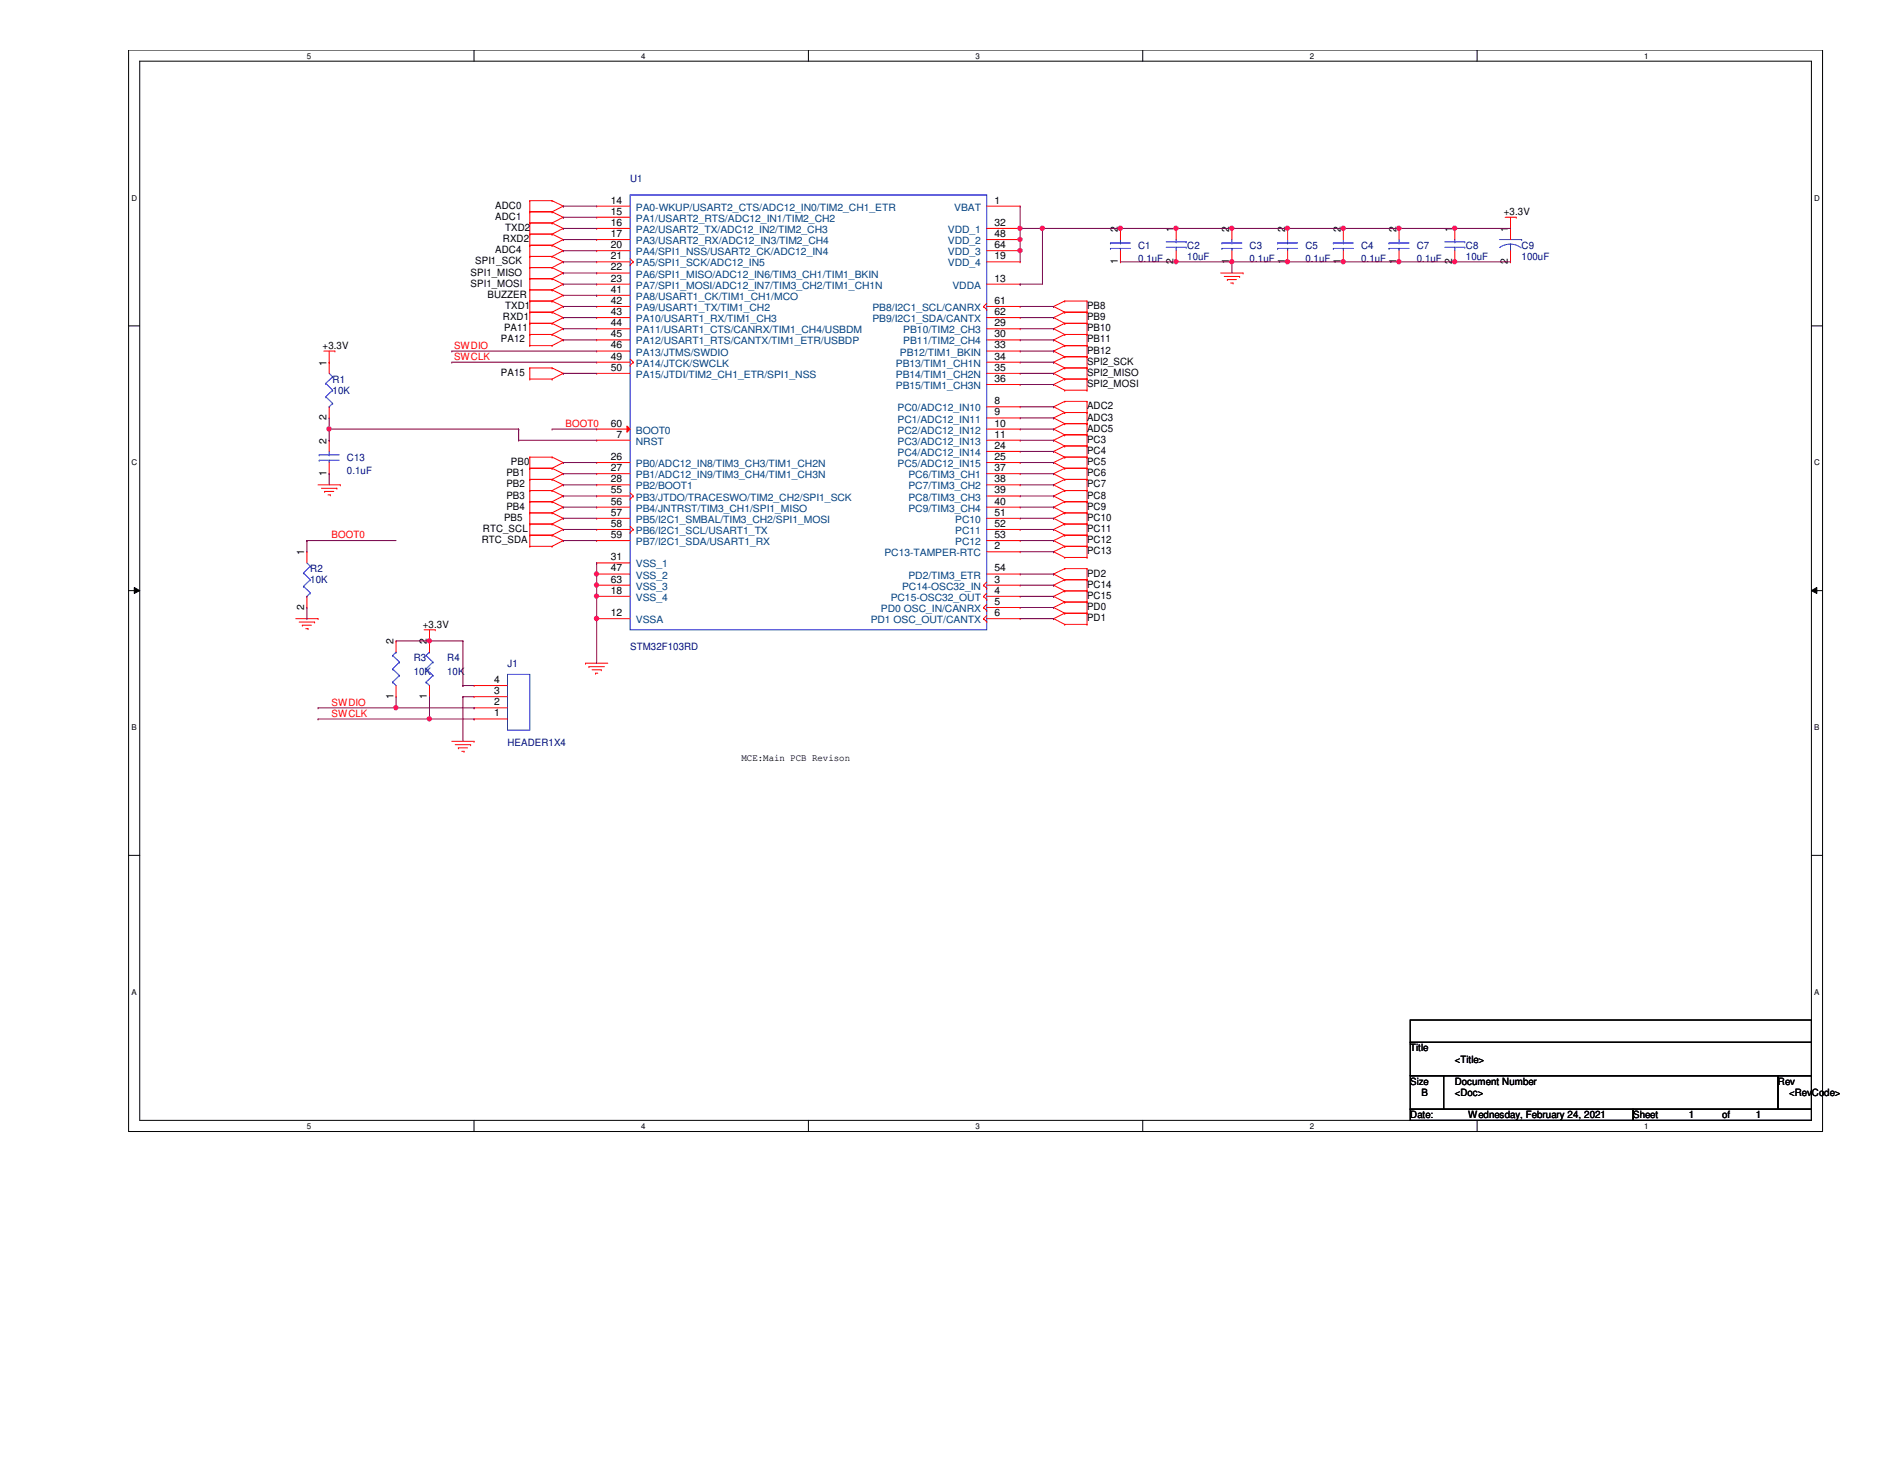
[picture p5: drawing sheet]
<svg xmlns="http://www.w3.org/2000/svg" width="279mm" height="216mm" viewBox="0 0 279 216" stroke-linecap="round" stroke-linejoin="round" font-family="sans-serif">
<path d="M19.1 7.4h250.9v160.2h-250.9zM20.7 9.1h247.7v156.8h-247.7z" fill="none" stroke="#000" stroke-width=".15"/>
<g fill="#fff">
<path d="M45.5 7.6h.6v1.3h-.6z"/>
<path d="M45.5 166.1h.6v1.3h-.6z"/>
</g>
<path d="M70.2 7.4v1.7M70.2 165.9v1.7" fill="none" stroke="#000" stroke-width=".15"/>
<g fill="#fff">
<path d="M95 7.6h.6v1.3h-.6z"/>
<path d="M95 166.1h.6v1.3h-.6z"/>
</g>
<path d="M119.8 7.4v1.7M119.8 165.9v1.7" fill="none" stroke="#000" stroke-width=".15"/>
<g fill="#fff">
<path d="M144.5 7.6h.6v1.3h-.6z"/>
<path d="M144.5 166.1h.6v1.3h-.6z"/>
</g>
<path d="M169.3 7.4v1.7M169.3 165.9v1.7" fill="none" stroke="#000" stroke-width=".15"/>
<g fill="#fff">
<path d="M194.1 7.6h.5v1.3h-.5z"/>
<path d="M194.1 166.1h.5v1.3h-.5z"/>
</g>
<path d="M218.8 7.4v1.7M218.8 165.9v1.7" fill="none" stroke="#000" stroke-width=".15"/>
<g fill="#fff">
<path d="M243.6 7.6h.6v1.3h-.6z"/>
<path d="M243.6 166.1h.6v1.3h-.6z"/>
<path d="M19.5 28.7h.8v1.3h-.8z"/>
<path d="M268.8 28.7h.8v1.3h-.8z"/>
<path d="M19.5 67.9h.8v1.3h-.8z"/>
<path d="M268.8 67.9h.8v1.3h-.8z"/>
</g>
<path d="M19.1 48.3h1.6M268.4 48.3h1.6" fill="none" stroke="#000" stroke-width=".15"/>
<g fill="#fff">
<path d="M19.5 107.1h.7v1.3h-.7z"/>
<path d="M268.8 107.1h.7v1.3h-.7z"/>
</g>
<path d="M19.1 87.5h1.6M19.9 87l.8 .5-.8 .4zM268.4 87.5l.8-.5v.9zM268.4 87.5h1.6" fill="none" stroke="#000" stroke-width=".15"/>
<path d="M19.9 87l.8 .5-.8 .4zM268.4 87.5l.8-.5v.9z" fill="#000"/>
<g fill="#fff">
<path d="M19.5 146.3h.7v1.3h-.7z"/>
<path d="M268.8 146.3h.7v1.3h-.7z"/>
</g>
<path d="M19.1 126.7h1.6M268.4 126.7h1.6M208.9 151h59.5v3.3h-59.5zM208.9 154.3h59.5v5h-59.5zM208.9 159.3h5v5h-5zM213.9 159.3h49.5v5h-49.5zM263.4 159.3h5v5h-5zM208.9 164.3h33v1.6h-33zM241.9 164.3h26.5v1.6h-26.5z" fill="none" stroke="#000" stroke-width=".15"/>
<g fill="none" stroke="#f00" stroke-width=".15">
<path d="M78.5 31.4h.1M78.5 29.7h.1M78.5 39.6h.1M78.5 38h.1M78.5 33h.1M78.5 36.3h.1M78.5 34.7h.1M78.5 31.4h3.3M78.5 29.7v21.5M78.5 29.7h3.3M78.5 39.6h3.3M78.5 38h3.3"/>
<path d="M78.5 33h3.3M78.5 36.3h3.3M78.5 34.7h3.3M81.8 31.4h.1M81.8 29.7h.1M81.8 39.6h.1M81.8 38h.1M81.8 33h.1M81.8 36.3h.1M81.8 34.7h.1M81.8 29.7l1.6 .8M81.8 38l1.6 .8"/>
<path d="M81.8 39.6l1.6 .8M81.8 31.4l1.6 .8M81.8 36.3l1.6 .8M81.8 33l1.6 .8M81.8 34.7l1.6 .8M83.4 30.5h.1M83.4 38.8h.1M83.4 32.2h.1M83.4 37.1h.1M83.4 33.8h.1M83.4 35.5h.1M83.4 30.5l-1.6 .9"/>
<path d="M83.4 38.8l-1.6 .8M83.4 32.2l-1.6 .8M83.4 37.1l-1.6 .9M83.4 33.8l-1.6 .9M83.4 35.5l-1.6 .8M88.4 30.5h.1M88.4 32.2h.1M88.4 33.8h.1M88.4 35.5h.1M88.4 37.1h.1M88.4 38.8h.1M88.4 32.2h4.9"/>
<path d="M88.4 30.5h4.9M88.4 33.8h4.9M88.4 35.5h4.9M88.4 37.1h4.9M88.4 38.8h4.9M93.3 39.2h.1M93.3 38.3l.5 .5M93.8 38.8h.1M93.8 38.8l-.5 .4M190.8 38.8h.1M190.8 33.8h.1M190.8 33.8v1.7"/>
<path d="M190.8 37.1v1.7M223 32.2h1.6M223.8 33.8h.1M223.8 32.2v1.6M224.6 32.2h.1M48 52h1.6M48.8 53.6h.1M48.8 52v1.6M49.6 52h.1M78.5 44.6h.1M78.5 46.2h.1M78.5 47.9h.1"/>
<path d="M78.5 42.9h.1M78.5 49.5h.1M78.5 51.2h.1M78.5 41.3h.1M78.5 54.5h.1M78.5 56.1h.1M78.5 54.5v1.6M78.5 44.6h3.3M78.5 46.2h3.3M78.5 47.9h3.3M78.5 42.9h3.3M78.5 49.5h3.3"/>
<path d="M78.5 51.2h3.3M78.5 41.3h3.3M78.5 54.5h3.3M78.5 56.1h3.3M81.8 44.6h.1M81.8 46.2h.1M81.8 47.9h.1M81.8 42.9h.1M81.8 49.5h.1M81.8 51.2h.1M81.8 41.3h.1M81.8 54.5h.1"/>
<path d="M81.8 56.1h.1M81.8 44.6l1.6 .8M81.8 46.2l1.6 .8M81.8 42.9l1.6 .8M81.8 47.9l1.6 .8M81.8 49.5l1.6 .8M81.8 41.3l1.6 .8M81.8 54.5l1.6 .8M83.4 45.4h.1M83.4 47h.1M83.4 43.7h.1M83.4 48.7h.1"/>
<path d="M83.4 50.3h.1M83.4 40.4h.1M83.4 42.1h.1M83.4 55.3h.1M83.4 45.4l-1.6 .8M83.4 47l-1.6 .9M83.4 43.7l-1.6 .9M83.4 48.7l-1.6 .8M83.4 50.3l-1.6 .9M83.4 40.4l-1.6 .9M83.4 42.1l-1.6 .8M83.4 55.3l-1.6 .8"/>
<path d="M88.4 47h.1M88.4 48.7h.1M88.4 50.3h.1M88.4 52h.1M88.4 53.6h.1M88.4 55.3h.1M88.4 40.4h.1M88.4 42.1h.1M88.4 43.7h.1M88.4 45.4h.1M88.4 40.4h4.9M88.4 52h4.9"/>
<path d="M88.4 47h4.9M88.4 48.7h4.9M88.4 50.3h4.9M88.4 53.6h4.9M88.4 55.3h4.9M88.4 42.1h4.9M88.4 43.7h4.9M88.4 45.4h4.9M93.3 54.1h.1M93.3 53.2l.5 .4M93.8 53.6h.1M93.8 53.6l-.5 .5"/>
<path d="M156.1 53.6h.1M156.1 55.3h.1M156.1 56.9h.1M156.1 52h.1M156.1 50.3h.1M156.1 48.7h.1M156.1 45.4h.1M156.1 47h.1M156.1 53.6l1.6 .9M156.1 55.3l1.6 .8M156.1 56.9l1.6 .9M156.1 52l1.6 .8"/>
<path d="M156.1 50.3l1.6 .9M156.1 48.7l1.6 .8M156.1 45.4l1.6 .8M156.1 47l1.6 .9M157.7 59.4h.1M157.7 52.8h.1M157.7 54.5h.1M157.7 56.1h.1M157.7 57.8h.1M157.7 51.2h.1M157.7 49.5h.1M157.7 47.9h.1"/>
<path d="M157.7 46.2h.1M157.7 44.6h.1M157.7 44.6h3.3M157.7 46.2h3.3M157.7 47.9h3.3M157.7 49.5h3.3M157.7 51.2h3.3M157.7 59.4l-1.6 .8M157.7 59.4h3.3M157.7 52.8l-1.6 .8M157.7 52.8h3.3M157.7 54.5h3.3"/>
<path d="M157.7 54.5l-1.6 .8M157.7 56.1h3.3M157.7 56.1l-1.6 .8M157.7 57.8h3.3M157.7 51.2l-1.6 .8M157.7 49.5l-1.6 .8M157.7 47.9l-1.6 .8M157.7 44.6l-1.6 .8M157.7 46.2l-1.6 .8M161 59.4h.1M161 52.8h.1M161 54.5h.1"/>
<path d="M161 56.1h.1M161 57.8h.1M161 51.2h.1M161 49.5h.1M161 47.9h.1M161 46.2h.1M161 44.6h.1M161 44.6v13.2M161 59.4v23.1M180.8 40.4h3.4M181.4 40.9h2.2M181.8 41.4h.1"/>
<path d="M181.8 41.4h1.4M182.3 41.9h.4M182.7 41.9h.1M183.6 40.9h.1M184.2 40.4h.1M47.1 71.8h3.3M47.6 72.3h2.3M48.1 72.8h.1M48.1 72.8h1.3M48.6 73.3h.3M48.9 73.3h.1M49.9 72.3h.1"/>
<path d="M50.4 71.8h.1M78.5 77.6h.1M78.5 75.9h.1M78.5 79.2h.1M78.5 71h.1M78.5 69.3h.1M78.5 72.6h.1M78.5 74.3h.1M78.5 67.7h.1M78.5 67.7v13.2M78.5 77.6h3.3M78.5 75.9h3.3"/>
<path d="M78.5 79.2h3.3M78.5 72.6h3.3M78.5 74.3h3.3M78.5 67.7h3.3M78.5 69.3h3.3M78.5 71h3.3M81.8 77.6h.1M81.8 75.9h.1M81.8 79.2h.1M81.8 71h.1M81.8 69.3h.1M81.8 72.6h.1"/>
<path d="M81.8 74.3h.1M81.8 67.7h.1M81.8 75.9l1.6 .8M81.8 77.6l1.6 .8M81.8 79.2l1.6 .9M81.8 69.3l1.6 .8M81.8 71l1.6 .8M81.8 72.6l1.6 .8M81.8 74.3l1.6 .8M81.8 67.7l1.6 .8M83.4 76.7h.1M83.4 78.4h.1"/>
<path d="M83.4 70.1h.1M83.4 71.8h.1M83.4 73.4h.1M83.4 75.1h.1M83.4 68.5h.1M83.4 76.7l-1.6 .9M83.4 78.4l-1.6 .8M83.4 70.1l-1.6 .9M83.4 71.8l-1.6 .8M83.4 73.4l-1.6 .9M83.4 75.1l-1.6 .8M83.4 68.5l-1.6 .8"/>
<path d="M88.4 65.2h.1M88.4 65.2h4.9M156.1 60.2h.1M156.1 61.9h.1M156.1 73.4h.1M156.1 75.1h.1M156.1 76.7h.1M156.1 78.4h.1M156.1 65.2h.1M156.1 66.8h.1M156.1 68.5h.1M156.1 71.8h.1"/>
<path d="M156.1 70.1h.1M156.1 63.5h.1M156.1 60.2l1.6 .9M156.1 61.9l1.6 .8M156.1 73.4l1.6 .9M156.1 75.1l1.6 .8M156.1 76.7l1.6 .9M156.1 78.4l1.6 .8M156.1 65.2l1.6 .8M156.1 66.8l1.6 .9M156.1 68.5l1.6 .8M156.1 71.8l1.6 .8"/>
<path d="M156.1 70.1l1.6 .9M156.1 63.5l1.6 .9M157.7 61.1h.1M157.7 62.7h.1M157.7 72.6h.1M157.7 74.3h.1M157.7 75.9h.1M157.7 77.6h.1M157.7 79.2h.1M157.7 64.4h.1M157.7 66h.1M157.7 67.7h.1"/>
<path d="M157.7 69.3h.1M157.7 71h.1M157.7 77.6h3.3M157.7 75.9h3.3M157.7 79.2h3.3M157.7 61.1h3.3M157.7 61.1l-1.6 .8M157.7 62.7h3.3M157.7 72.6l-1.6 .8M157.7 72.6h3.3M157.7 74.3h3.3M157.7 74.3l-1.6 .8"/>
<path d="M157.7 75.9l-1.6 .8M157.7 77.6l-1.6 .8M157.7 79.2l-1.6 .9M157.7 64.4l-1.6 .8M157.7 64.4h3.3M157.7 66h3.3M157.7 66l-1.6 .8M157.7 67.7h3.3M157.7 67.7l-1.6 .8M157.7 69.3h3.3M157.7 71l-1.6 .8M157.7 71h3.3"/>
<path d="M157.7 69.3l-1.6 .8M157.7 62.7l-1.6 .8M161 61.1h.1M161 62.7h.1M161 72.6h.1M161 74.3h.1M161 75.9h.1M161 77.6h.1M161 79.2h.1M161 64.4h.1M161 66h.1M161 67.7h.1"/>
<path d="M161 69.3h.1M161 71h.1M43.8 91.6h3.3M44.3 92.1h2.3M44.8 92.6h.1M44.8 92.6h1.3M45.3 93.1h.3M45.6 93.1h.1M46.6 92.1h.1M47.1 91.6h.1M62.8 93.3h1.7M63.6 94.9h.1"/>
<path d="M63.6 93.3v1.6M64.5 93.3h.1M78.5 80.9h.1M78.5 80.9h3.3M81.8 80.9h.1M83.4 80.1h.1M83.4 80.1l-1.6 .8M86.7 98.2h.1M86.7 98.2h3.3M87.2 98.7h.1M87.2 98.7h2.3M87.7 99.2h1.4"/>
<path d="M88.2 99.7h.1M88.2 99.7h.4M88.4 83.4h.1M88.4 85h.1M88.4 86.7h.1M88.4 88.3h.1M88.4 83.4h4.9M88.4 85h4.9M88.4 86.7h4.9M88.4 88.3h4.9M89.1 99.2h.1M156.1 80.1h.1"/>
<path d="M156.1 86.7h.1M156.1 88.3h.1M156.1 90h.1M156.1 81.7h.1M156.1 85h.1M156.1 91.6h.1M156.1 80.1l1.6 .8M156.1 86.7l1.6 .8M156.1 88.3l1.6 .9M156.1 90l1.6 .8M156.1 81.7l1.6 .8M156.1 85l1.6 .9"/>
<path d="M156.1 91.6l1.6 .9M157.7 80.9h.1M157.7 85.9h.1M157.7 87.5h.1M157.7 89.2h.1M157.7 90.8h.1M157.7 82.5h.1M157.7 84.2h.1M157.7 92.5h.1M157.7 80.9h3.3M157.7 85.9l-1.6 .8M157.7 85.9h3.3"/>
<path d="M157.7 87.5h3.3M157.7 87.5l-1.6 .8M157.7 89.2h3.3M157.7 89.2l-1.6 .8M157.7 90.8h3.3M157.7 80.9l-1.6 .8M157.7 82.5h3.3M157.7 84.2l-1.6 .8M157.7 84.2h3.3M157.7 90.8l-1.6 .8M157.7 92.5h3.3M161 80.9h.1"/>
<path d="M161 85.9h.1M161 87.5h.1M161 89.2h.1M161 90.8h.1M161 82.5h.1M161 84.2h.1M161 92.5h.1M161 84.2v8.3M66.9 109.8h3.3M67.4 110.3h2.3M67.9 110.7h.1M67.9 110.7h1.4"/>
<path d="M68.4 111.3h.3M68.7 111.3h.1M69.7 110.3h.1M70.2 109.8h.1"/>
</g>
<path d="M93.3 28.9h52.9v64.4h-52.9zM189.3 36h.1M189.3 36.8h.1M189.3 36h2.9M189.3 36.8h2.9M190.8 36.8h.1M190.8 36h.1M190.8 35.5v.5M190.8 36.8v.3" fill="none" stroke="#00f" stroke-width=".15"/>
<path d="M92.9 63.1l.4 .4-.4 .5z" fill="#f00"/>
<g fill="none" stroke="#f00" stroke-width=".15">
<path d="M146.2 30.5h4.9M146.2 33.8h4.9M146.2 35.5h4.9M146.2 37.1h4.9M146.2 38.8h4.9M151.1 30.5h.1M151.1 33.8h.1M151.1 35.5h.1M151.1 37.1h.1M151.1 38.8h.1M166 38.8h.1M166 33.8h.1"/>
<path d="M166 33.8v1.7M166 37.1v1.7M174.2 33.8h.1M174.2 38.8h.1M174.2 33.8v1.7M174.2 37.1v1.7M182.5 38.8h.1M182.5 33.8h.1M182.5 33.8v1.7M182.5 37.1v1.7M199 38.8h.1M199 33.8h.1"/>
<path d="M199 33.8v1.7M199 37.1v1.7M207.3 38.8h.1M207.3 33.8h.1M207.3 33.8v1.7M207.3 37.1v1.7M215.5 33.8h.1M215.5 38.8h.1M215.5 33.8v1.7M215.5 37.1v1.7M223.8 33.8h.1M223.8 38.8h.1"/>
<path d="M223.8 33.8v1.7M223.8 37.1v1.7M48.8 53.6h.1M48.8 53.6v1.7M145.7 45.4h.1M145.7 45.4l.5 .4M146.2 45.8h.1M146.2 42.1h4.9M146.2 44.9l-.5 .5M146.2 45.4h4.9M146.2 47h4.9M146.2 48.7h4.9"/>
<path d="M146.2 50.3h4.9M146.2 52h4.9M146.2 53.6h4.9M146.2 55.3h4.9M146.2 56.9h4.9M151.1 42.1h.1M151.1 45.4h.1M151.1 47h.1M151.1 48.7h.1M151.1 50.3h.1M151.1 52h.1M151.1 53.6h.1"/>
<path d="M151.1 55.3h.1M151.1 56.9h.1M48.8 70.1h.1M48.8 65.2h.1M48.8 61.9h.1M48.8 60.2v1.7M48.8 65.2v1.6M48.8 68.5v1.6M88.4 63.5h.1M88.4 68.5h.1M88.4 70.1h.1M88.4 71.8h.1"/>
<path d="M88.4 73.4h.1M88.4 75.1h.1M88.4 76.7h.1M88.4 78.4h.1M88.4 63.5h4.9M88.4 76.7h4.9M88.4 78.4h4.9M88.4 68.5h4.9M88.4 70.1h4.9M88.4 71.8h4.9M88.4 73.4h4.9M88.4 75.1h4.9"/>
<path d="M92.9 63.1l.4 .4-.4 .5zM93.3 73.9h.1M93.3 78.9h.1M93.3 73l.5 .4M93.3 77.9l.5 .5M93.8 73.4h.1M93.8 78.4h.1M93.8 73.4l-.5 .5M93.8 78.4l-.5 .5M146.2 63.5h4.9M146.2 60.2h4.9M146.2 61.9h4.9"/>
<path d="M146.2 76.7h4.9M146.2 78.4h4.9M146.2 65.2h4.9M146.2 66.8h4.9M146.2 68.5h4.9M146.2 70.1h4.9M146.2 71.8h4.9M146.2 73.4h4.9M146.2 75.1h4.9M151.1 60.2h.1M151.1 61.9h.1M151.1 76.7h.1"/>
<path d="M151.1 78.4h.1M151.1 63.5h.1M151.1 65.2h.1M151.1 66.8h.1M151.1 68.5h.1M151.1 70.1h.1M151.1 71.8h.1M151.1 73.4h.1M151.1 75.1h.1M45.5 81.7h.1M45.5 90h.1M45.5 81.7v1.7"/>
<path d="M45.5 88.3v1.7M58.7 94.9h.1M58.7 94.9v1.7M63.6 94.9h.1M63.6 94.9v1.7M88.4 91.6h.1M88.4 80.1h.1M88.4 91.6h4.9M88.4 80.1h4.9M145.7 86.7h.1M145.7 88.3h.1M145.7 90h.1"/>
<path d="M145.7 91.6h.1M145.7 86.7l.5 .4M145.7 88.3l.5 .5M145.7 90l.5 .4M145.7 91.6l.5 .5M146.2 87.1h.1M146.2 88.8h.1M146.2 90.4h.1M146.2 92.1h.1M146.2 91.6h4.9M146.2 80.1h4.9M146.2 81.7h4.9"/>
<path d="M146.2 86.2l-.5 .5M146.2 86.7h4.9M146.2 87.8l-.5 .5M146.2 88.3h4.9M146.2 89.5l-.5 .5M146.2 90h4.9M146.2 91.1l-.5 .5M146.2 85h4.9M151.1 80.1h.1M151.1 81.7h.1M151.1 86.7h.1M151.1 88.3h.1"/>
<path d="M151.1 90h.1M151.1 91.6h.1M151.1 85h.1M58.7 103.2h.1M58.7 101.5v1.7M63.6 103.2h.1M63.6 101.5v1.7M70.2 106.5h.1M70.2 104.8h.1M70.2 103.2h.1M70.2 101.5h.1M70.2 106.5h5"/>
<path d="M70.2 104.8h5M70.2 103.2h5M70.2 101.5h5"/>
</g>
<g fill="none" stroke="#00f" stroke-width=".15">
<path d="M164.5 36h.1M164.5 36.8h.1M164.5 36h3M164.5 36.8h3M166 36.8h.1M166 36h.1M166 35.5v.5M166 36.8v.3M172.8 36.6h2.9M172.8 35.8h2.9M174.2 35.8h.1M174.2 36.6h.1"/>
<path d="M174.2 35.5v.3M174.2 36.6v.5M175.7 36.6h.1M175.7 35.8h.1M181 36h.1M181 36.8h.1M181 36h3M181 36.8h3M182.5 36.8h.1M182.5 36h.1M182.5 35.5v.5M182.5 36.8v.3"/>
<path d="M197.5 36h.1M197.5 36.8h.1M197.5 36h3M197.5 36.8h3M199 36.8h.1M199 36h.1M199 35.5v.5M199 36.8v.3M205.8 36h.1M205.8 36.8h.1M205.8 36h2.9M205.8 36.8h2.9"/>
<path d="M207.3 36.8h.1M207.3 36h.1M207.3 35.5v.5M207.3 36.8v.3M214 36.6h3M214 35.8h3M215.5 35.8h.1M215.5 36.6h.1M215.5 35.5v.3M215.5 36.6v.5M217 36.6h.1M217 35.8h.1"/>
<path d="M222.1 35.5h3.3M223.8 37.1h.1M223.8 36.2a2.44 2.44 0 0 1 1.5 .5M223.8 36.2h-.1a2.57 2.57 0 0 0-1.5 .5M223.8 36.2v.9M225.4 35.5h.1M48.3 56.8h.1M48.3 58.8h.1M48.3 56.8l1 1M48.3 58.8l1 .9M48.8 55.3l.5 .5M49.3 55.8h.1"/>
<path d="M49.3 57.8h.1M49.3 59.7h.1M49.3 55.8l-1 1M49.3 57.8l-1 1M49.3 59.7l-.5 .5M47.3 67.4h.1M47.3 68.2h.1M47.3 67.4h2.9M47.3 68.2h2.9M48.8 68.2h.1M48.8 67.4h.1M48.8 60.2h.1"/>
<path d="M48.8 66.8v.6M48.8 68.2v.3M45 84.8h.1M45 86.8h.1M45 84.8l1 1.1M45 86.8l1 1M45.5 88.3h.1M45.5 83.4l.5 .5M46 83.9h.1M46 85.9h.1M46 87.8h.1M46 83.9l-1 .9"/>
<path d="M46 85.9l-1 .9M46 87.8l-.5 .5M58.2 99.1h.1M58.2 97.1h.1M58.2 99.1l1 .9M58.2 97.1l1 .9M58.7 96.6h.1M58.7 96.6l-.5 .5M59.2 98h.1M59.2 98l-1 1.1M63.1 99.1h.1M63.1 97.1h.1"/>
<path d="M63.1 99.1l1 .9M63.1 97.1l1 .9M63.6 96.6h.1M63.6 96.6l-.5 .5M64.1 98h.1M64.1 98l-1 1.1M75.2 99.9h3.3v8.2h-3.3zM58.2 101h.1M58.2 101l.5 .5M59.2 100h.1M59.2 100l-1 1M63.1 101h.1"/>
<path d="M63.1 101l.5 .5M64.1 100h.1M64.1 100l-1 1"/>
</g>
<path d="M151.1 33.8h.1M151.1 30.5v3.3" fill="none" stroke="#800040" stroke-width=".15"/>
<circle cx="151.1" cy="33.8" r=".32" fill="#f0f"/>
<circle cx="151.1" cy="33.8" r=".32" fill="none" stroke="#f0f" stroke-width=".15"/>
<path d="M151.1 33.8h.1M151.1 33.8v1.7" fill="none" stroke="#800040" stroke-width=".15"/>
<circle cx="151.1" cy="35.4" r=".32" fill="#f0f"/>
<circle cx="151.1" cy="35.4" r=".32" fill="none" stroke="#f0f" stroke-width=".15"/>
<path d="M151.1 33.8h14.9M154.4 33.8h.1M154.4 33.8v8.3M166 33.8h.1" fill="none" stroke="#800040" stroke-width=".15"/>
<circle cx="154.4" cy="33.8" r=".32" fill="#f0f"/>
<circle cx="154.4" cy="33.8" r=".32" fill="none" stroke="#f0f" stroke-width=".15"/>
<path d="M166 33.8h8.2M174.2 33.8h.1" fill="none" stroke="#800040" stroke-width=".15"/>
<circle cx="166" cy="33.8" r=".32" fill="#f0f"/>
<circle cx="166" cy="33.8" r=".32" fill="none" stroke="#f0f" stroke-width=".15"/>
<path d="M174.2 33.8h8.3M182.5 33.8h.1" fill="none" stroke="#800040" stroke-width=".15"/>
<circle cx="174.2" cy="33.8" r=".32" fill="#f0f"/>
<circle cx="174.2" cy="33.8" r=".32" fill="none" stroke="#f0f" stroke-width=".15"/>
<circle cx="182.5" cy="33.8" r=".32" fill="#f0f"/>
<circle cx="182.5" cy="33.8" r=".32" fill="none" stroke="#f0f" stroke-width=".15"/>
<path d="M182.5 33.8h8.3M190.8 33.8h.1" fill="none" stroke="#800040" stroke-width=".15"/>
<circle cx="190.7" cy="33.8" r=".32" fill="#f0f"/>
<circle cx="190.7" cy="33.8" r=".32" fill="none" stroke="#f0f" stroke-width=".15"/>
<path d="M190.8 33.8h.1M190.8 33.8h8.2M207.3 33.8h.1M207.3 33.8h8.2" fill="none" stroke="#800040" stroke-width=".15"/>
<circle cx="215.5" cy="33.8" r=".32" fill="#f0f"/>
<circle cx="215.5" cy="33.8" r=".32" fill="none" stroke="#f0f" stroke-width=".15"/>
<circle cx="207.2" cy="33.8" r=".32" fill="#f0f"/>
<circle cx="207.2" cy="33.8" r=".32" fill="none" stroke="#f0f" stroke-width=".15"/>
<path d="M151.1 35.5h.1M151.1 35.5v1.6M215.5 33.8h.1M215.5 33.8h8.3" fill="none" stroke="#800040" stroke-width=".15"/>
<circle cx="151.1" cy="37.1" r=".32" fill="#f0f"/>
<circle cx="151.1" cy="37.1" r=".32" fill="none" stroke="#f0f" stroke-width=".15"/>
<path d="M151.1 37.1h.1M151.1 37.1v1.7M166 38.8h16.5M174.2 38.8h.1M182.5 38.8h.1" fill="none" stroke="#800040" stroke-width=".15"/>
<circle cx="174.2" cy="38.8" r=".32" fill="#f0f"/>
<circle cx="174.2" cy="38.8" r=".32" fill="none" stroke="#f0f" stroke-width=".15"/>
<circle cx="182.5" cy="38.8" r=".32" fill="#f0f"/>
<circle cx="182.5" cy="38.8" r=".32" fill="none" stroke="#f0f" stroke-width=".15"/>
<path d="M182.5 38.8h.1M182.5 38.8v1.6M182.5 38.8h16.5M190.8 38.8h.1" fill="none" stroke="#800040" stroke-width=".15"/>
<circle cx="199" cy="38.8" r=".32" fill="#f0f"/>
<circle cx="199" cy="38.8" r=".32" fill="none" stroke="#f0f" stroke-width=".15"/>
<circle cx="190.7" cy="38.8" r=".32" fill="#f0f"/>
<circle cx="190.7" cy="38.8" r=".32" fill="none" stroke="#f0f" stroke-width=".15"/>
<path d="M207.3 38.8h.1M207.3 38.8h8.2" fill="none" stroke="#800040" stroke-width=".15"/>
<circle cx="215.5" cy="38.8" r=".32" fill="#f0f"/>
<circle cx="215.5" cy="38.8" r=".32" fill="none" stroke="#f0f" stroke-width=".15"/>
<circle cx="207.2" cy="38.8" r=".32" fill="#f0f"/>
<circle cx="207.2" cy="38.8" r=".32" fill="none" stroke="#f0f" stroke-width=".15"/>
<g fill="none" stroke="#800040" stroke-width=".15">
<path d="M215.5 38.8h.1M215.5 38.8h8.3M66.9 52h.1M66.9 53.6h.1M66.9 52h21.5M66.9 53.6h21.5M83.4 48.7h.1M83.4 50.3h.1M83.4 43.7h5M83.4 48.7h5M83.4 50.3h5M88.4 43.7h.1"/>
<path d="M151.1 42.1h.1M151.1 42.1h3.3M48.8 63.5h.1M48.8 61.9v1.6M48.8 63.5h28M76.8 63.5h.1"/>
</g>
<circle cx="48.7" cy="63.5" r=".32" fill="#f0f"/>
<circle cx="48.7" cy="63.5" r=".32" fill="none" stroke="#f0f" stroke-width=".15"/>
<g fill="none" stroke="#800040" stroke-width=".15">
<path d="M48.8 65.2h.1M48.8 70.1h.1M48.8 63.5v1.7M48.8 70.1v1.7M76.8 63.5h.1M76.8 65.2h.1M76.8 63.5v1.7M76.8 65.2h11.6M81.8 63.5h.1M81.8 63.5h6.6M83.4 76.7h.1M83.4 78.4h.1"/>
<path d="M83.4 76.7h5M83.4 78.4h5M45.5 80.1h.1M45.5 80.1h13.2M45.5 80.1v1.6M83.4 80.1h.1M83.4 80.1h5M88.4 83.4h.1M88.4 83.4v1.6"/>
</g>
<circle cx="88.4" cy="85" r=".32" fill="#f0f"/>
<circle cx="88.4" cy="85" r=".32" fill="none" stroke="#f0f" stroke-width=".15"/>
<path d="M88.4 85h.1M88.4 85v1.7" fill="none" stroke="#800040" stroke-width=".15"/>
<circle cx="88.4" cy="86.6" r=".32" fill="#f0f"/>
<circle cx="88.4" cy="86.6" r=".32" fill="none" stroke="#f0f" stroke-width=".15"/>
<path d="M88.4 86.7h.1M88.4 88.3h.1M88.4 86.7v4.9" fill="none" stroke="#800040" stroke-width=".15"/>
<circle cx="88.4" cy="91.6" r=".32" fill="#f0f"/>
<circle cx="88.4" cy="91.6" r=".32" fill="none" stroke="#f0f" stroke-width=".15"/>
<circle cx="88.4" cy="88.3" r=".32" fill="#f0f"/>
<circle cx="88.4" cy="88.3" r=".32" fill="none" stroke="#f0f" stroke-width=".15"/>
<path d="M45.5 91.6h.1M45.5 90v1.6M58.7 94.9h4.9M63.6 94.9h.1M88.4 91.6h.1M88.4 91.6v6.6" fill="none" stroke="#800040" stroke-width=".15"/>
<circle cx="63.6" cy="94.9" r=".32" fill="#f0f"/>
<circle cx="63.6" cy="94.9" r=".32" fill="none" stroke="#f0f" stroke-width=".15"/>
<g fill="none" stroke="#800040" stroke-width=".15">
<path d="M63.6 94.9h5M68.6 94.9h.1M68.6 94.9v6.6M47.1 104.8h.1M47.1 104.8h11.6M58.7 104.8h.1M58.7 103.2v1.6M63.6 106.5h.1M63.6 103.2v3.3M68.6 101.5h.1M68.6 103.2h.1M68.6 103.2v6.6"/>
<path d="M68.6 101.5h1.6M68.6 103.2h1.6"/>
</g>
<circle cx="58.6" cy="104.8" r=".32" fill="#f0f"/>
<circle cx="58.6" cy="104.8" r=".32" fill="none" stroke="#f0f" stroke-width=".15"/>
<path d="M47.1 106.5h.1M47.1 106.5h16.5M58.7 104.8h11.5M70.2 104.8h.1" fill="none" stroke="#800040" stroke-width=".15"/>
<circle cx="63.6" cy="106.4" r=".32" fill="#f0f"/>
<circle cx="63.6" cy="106.4" r=".32" fill="none" stroke="#f0f" stroke-width=".15"/>
<g fill="none" stroke="#800040" stroke-width=".15">
<path d="M83.4 38.8h.1M83.4 30.5h.1M83.4 37.1h.1M83.4 32.2h.1M83.4 38.8h5M83.4 30.5h5M83.4 37.1h5M83.4 32.2h5M199 33.8h.1M199 33.8h8.3M83.4 40.4h.1M83.4 42.1h.1"/>
<path d="M83.4 45.4h.1M83.4 47h.1M83.4 55.3h.1M83.4 40.4h5M83.4 42.1h5M83.4 45.4h5M83.4 47h5M83.4 55.3h5M151.1 53.6h5M151.1 55.3h5M151.1 56.9h5M151.1 52h5"/>
<path d="M151.1 50.3h5M151.1 48.7h5M156.1 53.6h.1M156.1 55.3h.1M156.1 56.9h.1M156.1 52h.1M156.1 50.3h.1M156.1 48.7h.1M83.4 70.1h.1M83.4 71.8h.1M83.4 73.4h.1M83.4 75.1h.1"/>
<path d="M83.4 70.1h5M83.4 71.8h5M83.4 73.4h5M83.4 75.1h5M63.6 106.5h6.6M70.2 106.5h.1"/>
</g>
<circle cx="199" cy="33.8" r=".32" fill="#f0f"/>
<circle cx="199" cy="33.8" r=".32" fill="none" stroke="#f0f" stroke-width=".15"/>
<g fill="none" stroke="#800040" stroke-width=".15">
<path d="M83.4 33.8h.1M83.4 35.5h.1M83.4 33.8h5M83.4 35.5h5M199 38.8h.1M199 38.8h8.3M151.1 45.4h5M151.1 47h5M156.1 45.4h.1M156.1 47h.1M83.4 68.5h.1M83.4 68.5h5"/>
<path d="M151.1 73.4h5M151.1 75.1h5M151.1 76.7h5M151.1 78.4h5M151.1 65.2h5M151.1 66.8h5M151.1 68.5h5M151.1 71.8h5M151.1 70.1h5M151.1 60.2h5M151.1 61.9h5M151.1 63.5h5"/>
<path d="M156.1 73.4h.1M156.1 75.1h.1M156.1 76.7h.1M156.1 78.4h.1M156.1 65.2h.1M156.1 66.8h.1M156.1 68.5h.1M156.1 71.8h.1M156.1 70.1h.1M156.1 60.2h.1M156.1 61.9h.1M156.1 63.5h.1"/>
<path d="M151.1 80.1h5M151.1 81.7h5M151.1 85h5M151.1 86.7h5M151.1 88.3h5M151.1 90h5M151.1 91.6h5M156.1 80.1h.1M156.1 81.7h.1M156.1 85h.1M156.1 86.7h.1M156.1 88.3h.1"/>
<path d="M156.1 90h.1M156.1 91.6h.1"/>
</g>
<circle cx="151.1" cy="33.8" r=".32" fill="#f0f"/>
<circle cx="151.1" cy="33.8" r=".32" fill="none" stroke="#f0f" stroke-width=".15"/>
<circle cx="151.1" cy="35.4" r=".32" fill="#f0f"/>
<circle cx="151.1" cy="35.4" r=".32" fill="none" stroke="#f0f" stroke-width=".15"/>
<circle cx="154.4" cy="33.8" r=".32" fill="#f0f"/>
<circle cx="154.4" cy="33.8" r=".32" fill="none" stroke="#f0f" stroke-width=".15"/>
<circle cx="166" cy="33.8" r=".32" fill="#f0f"/>
<circle cx="166" cy="33.8" r=".32" fill="none" stroke="#f0f" stroke-width=".15"/>
<circle cx="174.2" cy="33.8" r=".32" fill="#f0f"/>
<circle cx="174.2" cy="33.8" r=".32" fill="none" stroke="#f0f" stroke-width=".15"/>
<circle cx="182.5" cy="33.8" r=".32" fill="#f0f"/>
<circle cx="182.5" cy="33.8" r=".32" fill="none" stroke="#f0f" stroke-width=".15"/>
<circle cx="190.7" cy="33.8" r=".32" fill="#f0f"/>
<circle cx="190.7" cy="33.8" r=".32" fill="none" stroke="#f0f" stroke-width=".15"/>
<circle cx="215.5" cy="33.8" r=".32" fill="#f0f"/>
<circle cx="215.5" cy="33.8" r=".32" fill="none" stroke="#f0f" stroke-width=".15"/>
<circle cx="207.2" cy="33.8" r=".32" fill="#f0f"/>
<circle cx="207.2" cy="33.8" r=".32" fill="none" stroke="#f0f" stroke-width=".15"/>
<circle cx="151.1" cy="37.1" r=".32" fill="#f0f"/>
<circle cx="151.1" cy="37.1" r=".32" fill="none" stroke="#f0f" stroke-width=".15"/>
<circle cx="174.2" cy="38.8" r=".32" fill="#f0f"/>
<circle cx="174.2" cy="38.8" r=".32" fill="none" stroke="#f0f" stroke-width=".15"/>
<circle cx="182.5" cy="38.8" r=".32" fill="#f0f"/>
<circle cx="182.5" cy="38.8" r=".32" fill="none" stroke="#f0f" stroke-width=".15"/>
<circle cx="199" cy="38.8" r=".32" fill="#f0f"/>
<circle cx="199" cy="38.8" r=".32" fill="none" stroke="#f0f" stroke-width=".15"/>
<circle cx="190.7" cy="38.8" r=".32" fill="#f0f"/>
<circle cx="190.7" cy="38.8" r=".32" fill="none" stroke="#f0f" stroke-width=".15"/>
<circle cx="215.5" cy="38.8" r=".32" fill="#f0f"/>
<circle cx="215.5" cy="38.8" r=".32" fill="none" stroke="#f0f" stroke-width=".15"/>
<circle cx="207.2" cy="38.8" r=".32" fill="#f0f"/>
<circle cx="207.2" cy="38.8" r=".32" fill="none" stroke="#f0f" stroke-width=".15"/>
<circle cx="48.7" cy="63.5" r=".32" fill="#f0f"/>
<circle cx="48.7" cy="63.5" r=".32" fill="none" stroke="#f0f" stroke-width=".15"/>
<circle cx="88.4" cy="85" r=".32" fill="#f0f"/>
<circle cx="88.4" cy="85" r=".32" fill="none" stroke="#f0f" stroke-width=".15"/>
<circle cx="88.4" cy="86.6" r=".32" fill="#f0f"/>
<circle cx="88.4" cy="86.6" r=".32" fill="none" stroke="#f0f" stroke-width=".15"/>
<circle cx="88.4" cy="91.6" r=".32" fill="#f0f"/>
<circle cx="88.4" cy="91.6" r=".32" fill="none" stroke="#f0f" stroke-width=".15"/>
<circle cx="88.4" cy="88.3" r=".32" fill="#f0f"/>
<circle cx="88.4" cy="88.3" r=".32" fill="none" stroke="#f0f" stroke-width=".15"/>
<circle cx="63.6" cy="94.9" r=".32" fill="#f0f"/>
<circle cx="63.6" cy="94.9" r=".32" fill="none" stroke="#f0f" stroke-width=".15"/>
<circle cx="58.6" cy="104.8" r=".32" fill="#f0f"/>
<circle cx="58.6" cy="104.8" r=".32" fill="none" stroke="#f0f" stroke-width=".15"/>
<circle cx="63.6" cy="106.4" r=".32" fill="#f0f"/>
<circle cx="63.6" cy="106.4" r=".32" fill="none" stroke="#f0f" stroke-width=".15"/>
<circle cx="199" cy="33.8" r=".32" fill="#f0f"/>
<circle cx="199" cy="33.8" r=".32" fill="none" stroke="#f0f" stroke-width=".15"/>
<g font-size="1.5" fill="#000080">
<text x="93.3" y="26.9">U1</text>
<text x="168.6" y="36.8">C1</text>
<text x="168.6" y="38.8">0.1uF</text>
<text x="175.9" y="36.8">C2</text>
<text x="175.9" y="38.5">10uF</text>
<text x="185.1" y="36.8">C3</text>
<text x="185.1" y="38.8">0.1uF</text>
<text x="193.4" y="36.8">C5</text>
<text x="193.4" y="38.8">0.1uF</text>
<text x="201.6" y="36.8">C4</text>
<text x="201.6" y="38.8">0.1uF</text>
<text x="209.9" y="36.8">C7</text>
<text x="209.9" y="38.8">0.1uF</text>
<text x="217.2" y="36.8">C8</text>
<text x="217.2" y="38.5">10uF</text>
<text x="225.4" y="36.8">C9</text>
<text x="225.4" y="38.5">100uF</text>
<text x="49.3" y="56.6">R1</text>
<text x="49.3" y="58.3">10K</text>
<text x="51.4" y="68.2">C13</text>
<text x="51.4" y="70.2">0.1uF</text>
<text x="46" y="84.7">R2</text>
<text x="46" y="86.4">10K</text>
<text x="61.3" y="97.9">R3</text>
<text x="61.3" y="99.9">10K</text>
<text x="66.3" y="97.9">R4</text>
<text x="66.3" y="99.9">10K</text>
<text x="75.2" y="98.8">J1</text>
<text x="93.3" y="96.3">STM32F103RD</text>
<text x="75.2" y="110.4">HEADER1X4</text>
</g>
<g font-size="1.5">
<text x="73.4" y="30.9">ADC0</text>
<text x="73.4" y="32.6">ADC1</text>
<text x="74.5" y="35.9">RXD2</text>
<text x="74.8" y="34.2">TXD2</text>
<text x="90.5" y="30.1">14</text>
<text x="90.5" y="31.8">15</text>
<text x="90.5" y="33.4">16</text>
<text x="90.5" y="35.1">17</text>
<text x="147.3" y="30.1">1</text>
<text x="147.3" y="33.4">32</text>
<text x="147.3" y="35.1">48</text>
<text x="165.6" y="34.3" transform="rotate(-90 165.6 34.3)">2</text>
<text x="173.9" y="34.3" transform="rotate(-90 173.9 34.3)">1</text>
<text x="182.1" y="34.3" transform="rotate(-90 182.1 34.3)">2</text>
<text x="190.4" y="34.3" transform="rotate(-90 190.4 34.3)">2</text>
<text x="198.6" y="34.3" transform="rotate(-90 198.6 34.3)">2</text>
<text x="206.9" y="34.3" transform="rotate(-90 206.9 34.3)">2</text>
<text x="215.1" y="34.3" transform="rotate(-90 215.1 34.3)">1</text>
<text x="222.8" y="31.9">+3.3V</text>
<text x="223.4" y="34.3" transform="rotate(-90 223.4 34.3)">1</text>
<text x="69.7" y="40.8">SPI1_MISO</text>
<text x="70.4" y="39.2">SPI1_SCK</text>
<text x="73.4" y="37.5">ADC4</text>
<text x="90.5" y="36.7">20</text>
<text x="90.5" y="38.4">21</text>
<text x="90.5" y="40">22</text>
<text x="90.5" y="41.7">23</text>
<text x="147.3" y="36.7">64</text>
<text x="147.3" y="38.4">19</text>
<text x="147.3" y="41.7">13</text>
<text x="165.6" y="39.1" transform="rotate(-90 165.6 39.1)">1</text>
<text x="173.9" y="39.1" transform="rotate(-90 173.9 39.1)">2</text>
<text x="182.1" y="39.1" transform="rotate(-90 182.1 39.1)">1</text>
<text x="190.4" y="39.1" transform="rotate(-90 190.4 39.1)">1</text>
<text x="198.6" y="39.1" transform="rotate(-90 198.6 39.1)">1</text>
<text x="206.9" y="39.1" transform="rotate(-90 206.9 39.1)">1</text>
<text x="215.1" y="39.1" transform="rotate(-90 215.1 39.1)">2</text>
<text x="223.4" y="39.1" transform="rotate(-90 223.4 39.1)">2</text>
<text x="69.7" y="42.5">SPI1_MOSI</text>
<text x="72.2" y="44.1">BUZZER</text>
<text x="74.5" y="47.4">RXD1</text>
<text x="74.8" y="45.8">TXD1</text>
<text x="90.5" y="46.7">43</text>
<text x="90.5" y="43.3">41</text>
<text x="90.5" y="45">42</text>
<text x="147.3" y="45">61</text>
<text x="147.3" y="46.7">62</text>
<text x="161" y="45.8">PB8</text>
<text x="161" y="47.4">PB9</text>
<text x="47.8" y="51.7">+3.3V</text>
<text x="74.2" y="50.7">PA12</text>
<text x="74.7" y="49.1">PA11</text>
<text x="90.5" y="48.3">44</text>
<text x="90.5" y="50">45</text>
<text x="90.5" y="51.6">46</text>
<text x="90.5" y="53.3">49</text>
<text x="147.3" y="48.3">29</text>
<text x="147.3" y="50">30</text>
<text x="147.3" y="51.6">33</text>
<text x="147.3" y="53.3">34</text>
<text x="161" y="52.4">PB12</text>
<text x="161" y="50.7">PB11</text>
<text x="161" y="49.1">PB10</text>
<text x="48.4" y="54.1" transform="rotate(-90 48.4 54.1)">1</text>
<text x="74.2" y="55.7">PA15</text>
<text x="90.5" y="54.9">50</text>
<text x="147.3" y="59.9">8</text>
<text x="147.3" y="54.9">35</text>
<text x="147.3" y="56.6">36</text>
<text x="161" y="54">SPI2_SCK</text>
<text x="161" y="55.7">SPI2_MISO</text>
<text x="161" y="57.3">SPI2_MOSI</text>
<text x="48.4" y="65.7" transform="rotate(-90 48.4 65.7)">2</text>
<text x="48.4" y="62.2" transform="rotate(-90 48.4 62.2)">2</text>
<text x="90.5" y="63.2">60</text>
<text x="91.4" y="64.8">7</text>
<text x="147.3" y="61.5">9</text>
<text x="147.3" y="63.2">10</text>
<text x="147.3" y="64.8">11</text>
<text x="161" y="60.6">ADC2</text>
<text x="161" y="62.3">ADC3</text>
<text x="161" y="65.6">PC3</text>
<text x="161" y="63.9">ADC5</text>
<text x="48.4" y="70.5" transform="rotate(-90 48.4 70.5)">1</text>
<text x="75" y="70.5">PB1</text>
<text x="75.7" y="68.9">PB0</text>
<text x="90.5" y="68.1">26</text>
<text x="90.5" y="69.8">27</text>
<text x="90.5" y="71.4">28</text>
<text x="147.3" y="66.5">24</text>
<text x="147.3" y="68.1">25</text>
<text x="147.3" y="69.8">37</text>
<text x="147.3" y="71.4">38</text>
<text x="161" y="67.2">PC4</text>
<text x="161" y="68.9">PC5</text>
<text x="161" y="70.5">PC6</text>
<text x="74.7" y="77.1">PB5</text>
<text x="75" y="72.2">PB2</text>
<text x="75" y="73.8">PB3</text>
<text x="75" y="75.5">PB4</text>
<text x="90.5" y="73.1">55</text>
<text x="90.5" y="74.7">56</text>
<text x="90.5" y="76.4">57</text>
<text x="147.3" y="76.4">51</text>
<text x="147.3" y="73.1">39</text>
<text x="147.3" y="74.7">40</text>
<text x="161" y="73.8">PC8</text>
<text x="161" y="75.5">PC9</text>
<text x="161" y="77.1">PC10</text>
<text x="161" y="72.2">PC7</text>
<text x="45.1" y="82.2" transform="rotate(-90 45.1 82.2)">1</text>
<text x="71.4" y="80.4">RTC_SDA</text>
<text x="71.5" y="78.8">RTC_SCL</text>
<text x="90.5" y="83">31</text>
<text x="90.5" y="78">58</text>
<text x="90.5" y="79.7">59</text>
<text x="147.3" y="78">52</text>
<text x="147.3" y="79.7">53</text>
<text x="147.3" y="81.3">2</text>
<text x="161" y="78.8">PC11</text>
<text x="161" y="80.4">PC12</text>
<text x="161" y="82.1">PC13</text>
<text x="90.5" y="84.6">47</text>
<text x="90.5" y="86.3">63</text>
<text x="90.5" y="87.9">18</text>
<text x="147.3" y="86.3">3</text>
<text x="147.3" y="87.9">4</text>
<text x="147.3" y="89.6">5</text>
<text x="147.3" y="84.6">54</text>
<text x="161" y="87">PC14</text>
<text x="161" y="88.7">PC15</text>
<text x="161" y="85.4">PD2</text>
<text x="45.1" y="90.3" transform="rotate(-90 45.1 90.3)">2</text>
<text x="58.3" y="95.4" transform="rotate(-90 58.3 95.4)">2</text>
<text x="62.7" y="93">+3.3V</text>
<text x="63.2" y="95.4" transform="rotate(-90 63.2 95.4)">2</text>
<text x="90.5" y="91.2">12</text>
<text x="147.3" y="91.2">6</text>
<text x="161" y="90.3">PD0</text>
<text x="161" y="92">PD1</text>
<text x="73.2" y="101.1">4</text>
<text x="58.3" y="103.5" transform="rotate(-90 58.3 103.5)">1</text>
<text x="63.2" y="103.5" transform="rotate(-90 63.2 103.5)">1</text>
<text x="73.2" y="106.1">1</text>
<text x="73.2" y="104.4">2</text>
<text x="73.2" y="102.8">3</text>
<text x="109.9" y="112.6">MCE:Main PCB Revison</text>
<text x="208.9" y="155.7">Title</text>
<text x="208.9" y="160.7">Size</text>
<text x="215.5" y="160.7">Document Number</text>
<text x="215.5" y="157.4">&lt;Title&gt;</text>
<text x="263.4" y="160.7">Rev</text>
<text x="208.9" y="165.6">Date:</text>
<text x="210.6" y="162.3">B</text>
<text x="215.5" y="162.3">&lt;Doc&gt;</text>
<text x="217.5" y="165.6">Wednesday, February 24, 2021</text>
<text x="241.9" y="165.6">Sheet</text>
<text x="250.2" y="165.6">1</text>
<text x="255.1" y="165.6">of</text>
<text x="260.1" y="165.6">1</text>
<text x="265" y="162.3">&lt;RevCode&gt;</text>
</g>
<g font-size="1.5" fill="#004080">
<text x="94.2" y="31.2">PA0-WKUP/USART2_CTS/ADC12_IN0/TIM2_CH1_ETR</text>
<text x="94.2" y="32.9">PA1/USART2_RTS/ADC12_IN1/TIM2_CH2</text>
<text x="94.2" y="34.5">PA2/USART2_TX/ADC12_IN2/TIM2_CH3</text>
<text x="140.4" y="34.5">VDD_1</text>
<text x="141.4" y="31.2">VBAT</text>
<text x="94.2" y="36.2">PA3/USART2_RX/ADC12_IN3/TIM2_CH4</text>
<text x="94.2" y="37.8">PA4/SPI1_NSS/USART2_CK/ADC12_IN4</text>
<text x="94.2" y="39.5">PA5/SPI1_SCK/ADC12_IN5</text>
<text x="94.2" y="41.1">PA6/SPI1_MISO/ADC12_IN6/TIM3_CH1/TIM1_BKIN</text>
<text x="140.4" y="36.2">VDD_2</text>
<text x="140.4" y="37.8">VDD_3</text>
<text x="140.4" y="39.5">VDD_4</text>
<text x="94.2" y="47.7">PA10/USART1_RX/TIM1_CH3</text>
<text x="94.2" y="42.8">PA7/SPI1_MOSI/ADC12_IN7/TIM3_CH2/TIM1_CH1N</text>
<text x="94.2" y="44.4">PA8/USART1_CK/TIM1_CH1/MCO</text>
<text x="94.2" y="46.1">PA9/USART1_TX/TIM1_CH2</text>
<text x="129.2" y="46.1">PB8/I2C1_SCL/CANRX</text>
<text x="129.2" y="47.7">PB9/I2C1_SDA/CANTX</text>
<text x="141.1" y="42.8">VDDA</text>
<text x="94.2" y="49.4">PA11/USART1_CTS/CANRX/TIM1_CH4/USBDM</text>
<text x="94.2" y="51">PA12/USART1_RTS/CANTX/TIM1_ETR/USBDP</text>
<text x="94.2" y="52.7">PA13/JTMS/SWDIO</text>
<text x="133.3" y="52.7">PB12/TIM1_BKIN</text>
<text x="133.8" y="49.4">PB10/TIM2_CH3</text>
<text x="133.8" y="51">PB11/TIM2_CH4</text>
<text x="94.2" y="54.3">PA14/JTCK/SWCLK</text>
<text x="94.2" y="56">PA15/JTDI/TIM2_CH1_ETR/SPI1_NSS</text>
<text x="132.7" y="54.3">PB13/TIM1_CH1N</text>
<text x="132.7" y="56">PB14/TIM1_CH2N</text>
<text x="132.7" y="57.6">PB15/TIM1_CH3N</text>
<text x="94.2" y="65.9">NRST</text>
<text x="94.2" y="64.2">BOOT0</text>
<text x="133" y="60.9">PC0/ADC12_IN10</text>
<text x="133" y="62.6">PC1/ADC12_IN11</text>
<text x="133" y="64.2">PC2/ADC12_IN12</text>
<text x="133" y="65.9">PC3/ADC12_IN13</text>
<text x="94.2" y="69.2">PB0/ADC12_IN8/TIM3_CH3/TIM1_CH2N</text>
<text x="94.2" y="70.8">PB1/ADC12_IN9/TIM3_CH4/TIM1_CH3N</text>
<text x="133" y="67.5">PC4/ADC12_IN14</text>
<text x="133" y="69.2">PC5/ADC12_IN15</text>
<text x="134.6" y="70.8">PC6/TIM3_CH1</text>
<text x="94.2" y="72.5">PB2/BOOT1</text>
<text x="94.2" y="74.1">PB3/JTDO/TRACESWO/TIM2_CH2/SPI1_SCK</text>
<text x="94.2" y="75.8">PB4/JNTRST/TIM3_CH1/SPI1_MISO</text>
<text x="94.2" y="77.4">PB5/I2C1_SMBAL/TIM3_CH2/SPI1_MOSI</text>
<text x="134.6" y="72.5">PC7/TIM3_CH2</text>
<text x="134.6" y="74.1">PC8/TIM3_CH3</text>
<text x="134.6" y="75.8">PC9/TIM3_CH4</text>
<text x="141.5" y="77.4">PC10</text>
<text x="94.2" y="79.1">PB6/I2C1_SCL/USART1_TX</text>
<text x="94.2" y="80.7">PB7/I2C1_SDA/USART1_RX</text>
<text x="131" y="82.4">PC13-TAMPER-RTC</text>
<text x="141.5" y="79.1">PC11</text>
<text x="141.5" y="80.7">PC12</text>
<text x="94.2" y="84">VSS_1</text>
<text x="94.2" y="85.7">VSS_2</text>
<text x="94.2" y="87.3">VSS_3</text>
<text x="94.2" y="89">VSS_4</text>
<text x="132" y="89">PC15-OSC32_OUT</text>
<text x="133.6" y="87.3">PC14-OSC32_IN</text>
<text x="134.6" y="85.7">PD2/TIM3_ETR</text>
<text x="94.2" y="92.3">VSSA</text>
<text x="129" y="92.3">PD1 OSC_OUT/CANTX</text>
<text x="130.5" y="90.6">PD0 OSC_IN/CANRX</text>
</g>
<g font-size="1.5" fill="#f00">
<text x="67.3" y="51.6">SWDIO</text>
<text x="67.3" y="53.3">SWCLK</text>
<text x="83.8" y="63.2">BOOT0</text>
<text x="49.1" y="79.7">BOOT0</text>
<text x="49.1" y="104.5">SWDIO</text>
<text x="49.1" y="106.1">SWCLK</text>
</g>
<g font-size="1.2">
<text x="45.5" y="8.7">5</text>
<text x="95" y="8.7">4</text>
<text x="144.5" y="8.7">3</text>
<text x="194.1" y="8.7">2</text>
<text x="243.6" y="8.7">1</text>
<text x="19.5" y="29.7">D</text>
<text x="268.8" y="29.7">D</text>
<text x="19.5" y="68.9">C</text>
<text x="268.8" y="68.9">C</text>
<text x="19.5" y="108.1">B</text>
<text x="268.8" y="108.1">B</text>
<text x="19.5" y="147.3">A</text>
<text x="268.8" y="147.3">A</text>
<text x="45.5" y="167.2">5</text>
<text x="95" y="167.2">4</text>
<text x="144.5" y="167.2">3</text>
<text x="194.1" y="167.2">2</text>
<text x="243.6" y="167.2">1</text>
</g>
</svg>
